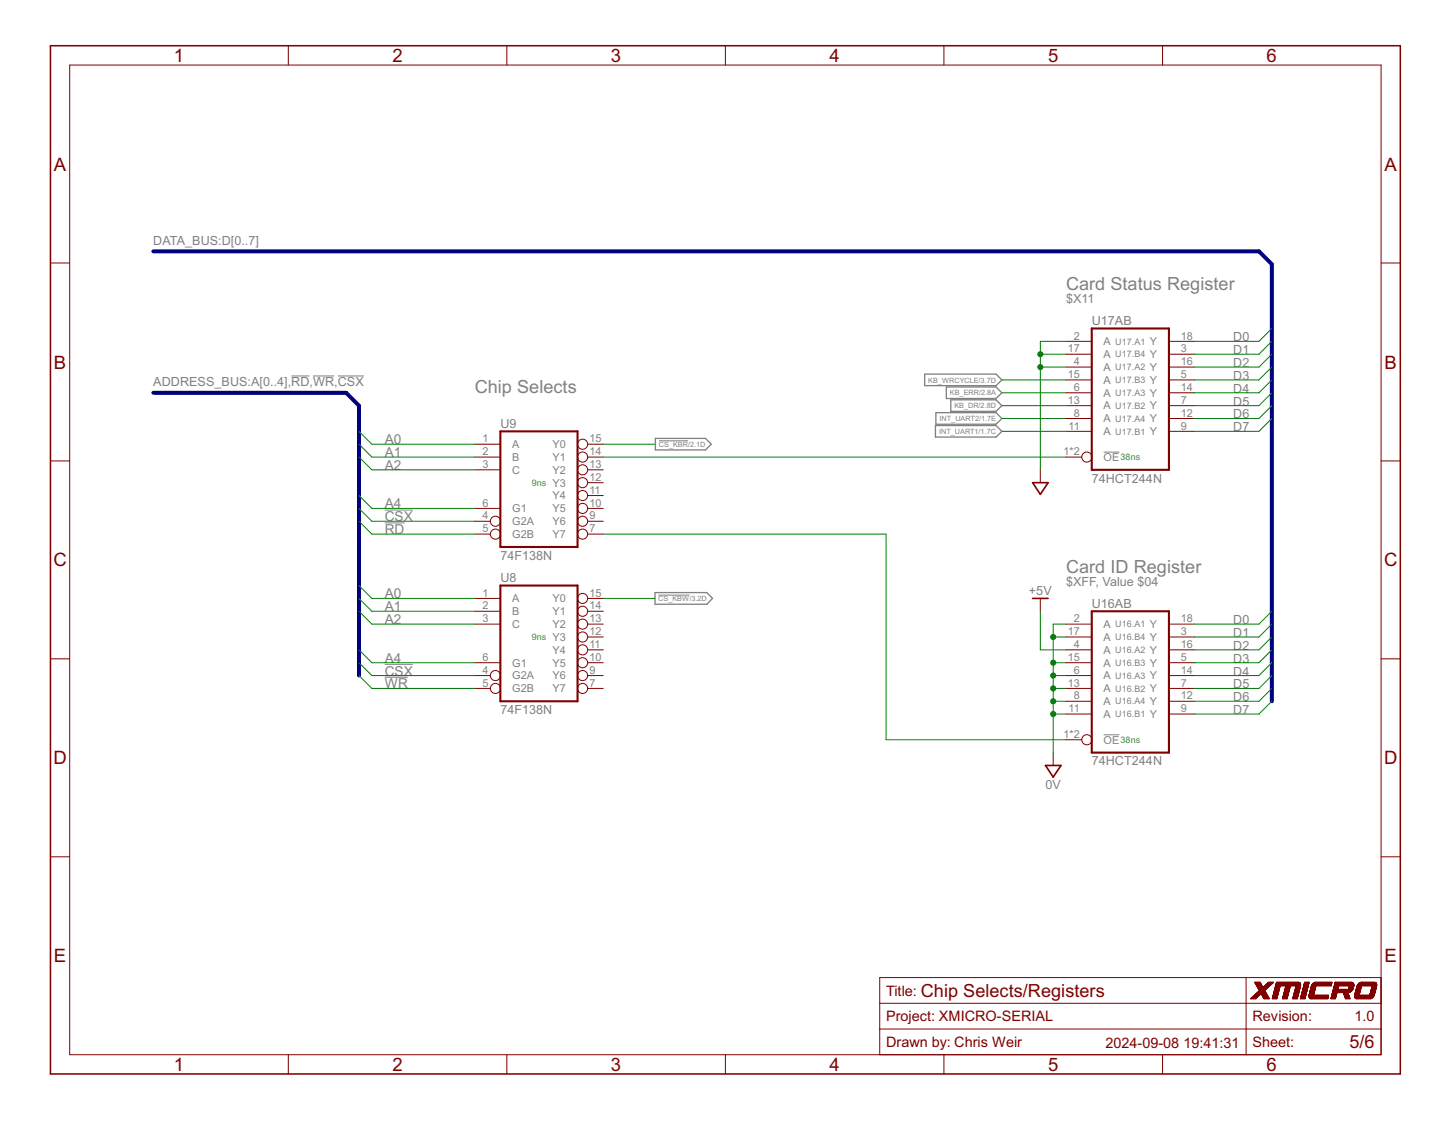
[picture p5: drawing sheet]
<svg xmlns="http://www.w3.org/2000/svg" width="279mm" height="216mm" viewBox="0 0 279 216" stroke-linecap="round" stroke-linejoin="round" font-family="sans-serif">
<path d="M56.1 72.4h3.5M60.3 72.4h4.1M65 72.4h5.1M74.1 98.2h5.4M126.9 84.9h5.6M212.5 87.1h3M74.1 100.7h3.8M126.8 114.6h6M74.1 130.4h4.4M74.1 128h5.4M212.5 141.5h3" fill="none" stroke="#808080" stroke-width=".19"/>
<path d="M178.1 72.1h13.7l1.1 1.1-1.1 1.1h-13.7zM180.2 79.5h11.6l1.1 1.1-1.1 1.1h-11.6zM182.2 74.5h9.6l1.1 1.1-1.1 1.2h-9.6zM183.1 77h8.7l1.1 1.1-1.1 1.1h-8.7zM126.2 84.4h9.6l1.1 1.2-1.1 1.1h-9.6zM180.1 82h11.7l1.1 1.1-1.1 1.1h-11.7zM126.1 114.1h10l1.1 1.2-1.1 1.1h-10z" fill="none" stroke="#808080" stroke-width=".25"/>
<path d="M210.2 63.3h14.9v27.2h-14.9zM96.4 83.1h14.8v22.2h-14.8zM96.4 112.8h14.8v22.3h-14.8zM210.2 117.7h14.9v27.2h-14.9z" fill="none" stroke="#800000" stroke-width=".4"/>
<g fill="none" stroke="#800000" stroke-width=".19">
<path d="M13.4 12.5h252.5v190.6h-252.5zM55.5 8.8v3.7M97.6 8.8v3.7M139.7 8.8v3.7M181.8 8.8v3.7M223.9 8.8v3.7M9.7 50.7h3.7M265.9 50.7h3.7M205.3 65.7h4.9M205.3 70.7h4.9M205.3 75.6h4.9M205.3 78.1h4.9"/>
<path d="M205.3 73.2h4.9M205.3 68.2h4.9M225.1 65.7h4.9M225.1 70.7h4.9M225.1 75.6h4.9M225.1 78.1h4.9M225.1 73.2h4.9M225.1 68.2h4.9M9.7 88.8h3.7M91.4 85.6h5M91.4 88h5M91.4 90.5h5"/>
<path d="M91.4 97.9h5M113.1 85.6h3.1M113.1 88h3.1M113.1 90.5h3.1M113.1 97.9h3.1M113.1 95.4h3.1M113.1 93h3.1M200.3 90.5v2.5M205.3 88h3M205.3 80.6h4.9M205.3 83.1h4.9M225.1 80.6h4.9"/>
<path d="M225.1 83.1h4.9M265.9 88.8h3.7M91.4 115.3h5M91.4 117.7h5M91.4 100.4h3M91.4 102.9h3M113.1 115.3h3.1M113.1 117.7h3.1M113.1 100.4h3.1M113.1 102.9h3.1M200.3 115.3v2.4M9.7 126.9h3.7"/>
<path d="M91.4 120.2h5M91.4 130.1h3M91.4 132.6h3M91.4 127.6h5M113.1 120.2h3.1M113.1 130.1h3.1M113.1 132.6h3.1M113.1 127.6h3.1M113.1 125.2h3.1M113.1 122.7h3.1M205.3 120.2h4.9M205.3 130.1h4.9"/>
<path d="M205.3 132.6h4.9M205.3 127.6h4.9M205.3 125.2h4.9M205.3 122.7h4.9M205.3 135.1h4.9M205.3 137.5h4.9M225.1 120.2h4.9M225.1 130.1h4.9M225.1 132.6h4.9M225.1 127.6h4.9M225.1 125.2h4.9M225.1 122.7h4.9"/>
<path d="M225.1 135.1h4.9M225.1 137.5h4.9M265.9 126.9h3.7M202.8 144.9v2.5M205.3 142.5h3M9.7 165h3.7M265.9 165h3.7M169.4 193.2h96.5M169.4 198.2h96.5M239.9 188.3v14.8M241.6 189.2h1.1M241.7 189.3h1"/>
<path d="M241.7 189.4h1M241.7 189.4h1.1M241.8 189.5h1M241.8 192.3h-.9M241.8 189.6h1M241.9 189.6h1M241.9 192.3h-1M241.9 189.7h1M241.9 192.2h-1M241.9 191.3h1.9M241.9 189.8h1.1M242 189.8h1"/>
<path d="M242 192.2h-1M242 191.3h1.8M242 189.9h1M242 192.1h-.9M242 189.9l1.1 .1M242.1 191.2h1.7M242.1 192.1h-1M242.1 190h1M242.1 191.2h1.6M242.1 190l1 .1M242.1 192h-.9M242.1 190.1h1"/>
<path d="M242.1 191.1h1.6M242.2 190.1h2M242.2 192h-1M242.2 190.2h1.9M242.2 191.9h-.9M242.2 191.1h1.5M242.2 190.3h1.8M242.3 191h1.3M242.3 191.9h-1M242.4 191.8l-1 .1M242.4 190.9h1.2M242.4 191.8h-1"/>
<path d="M242.4 191.7h-.9M242.5 191.7h-1M242.5 190.8h1M242.5 190.8l-1.7 1.6 1-.1M242.5 190.8l-.9-1.6h1l.6 1 1-1h1l-1.7 1.6 .9 1.5h-1l-.6-1-1 1.1M242.5 191.6l-.9 .1M242.6 191.6h-1M242.7 191.5l-1 .1M242.7 191.5h-1M242.8 191.4l-1 .1M242.8 191.4h-.9M242.9 191.4h1"/>
<path d="M242.9 191.4l1 .1M242.9 191.5h1M243 191.5h.9M243 191.6h1M243 191.7h1.1M243.1 191.7h1M243.1 191.8h1M243.1 191.8l1 .1M243.1 191.9h1.1M243.2 191.9h1M243.2 192h1M243.2 192.1h1.1"/>
<path d="M243.3 192.1h1M243.3 192.2h1M243.4 192.3h1M243.5 190.8h-1M243.6 190.7h-1.1M243.6 190.6h-1.2M243.7 190.6h-1.3M243.8 190.5h-1.4M243.8 191.3l-1.9 .1M243.9 190.4h-1.6M244 190.3l-1.7 .1M244.1 190.2h-1.9"/>
<path d="M244.2 190.1h-1M244.3 190l-1 .1M244.3 190h-.9M244.4 189.9l-1 .1M244.5 189.9h-1M244.5 189.8l-1 .1M244.6 189.8h-1M244.7 189.7h-1M244.8 189.6h-1M244.9 189.5h-1M245 189.4h-1M245 192.3h.9"/>
<path d="M245 192.2h.9M245 192.1h.9M245.1 192.1h.8M245.1 192h.8M245.1 192h.9M245.1 189.3h-1M245.1 191.9h.9M245.1 191.8h.9M245.1 189.3h-.9M245.2 191.7h.8M245.2 191.6h.8M245.2 189.2l-1 .1"/>
<path d="M245.2 191.5h.9M245.2 191.4h.9M245.3 191.3h.8M245.3 191.2h.8M245.3 191.2h.9M245.3 191.1h.9M245.3 191h.9M245.4 190.9h.8M245.4 190.8h.9M245.4 190.7h.9M245.4 190.6h.9M245.5 190.5h.8"/>
<path d="M245.5 190.4h.9M245.5 190.3h.9M245.5 190.2h.9M245.6 190.2h.8M245.6 190.1h.8M245.6 190h.9M245.6 189.9h.9M245.6 189.8h4.8M245.7 189.8h4.7M245.7 189.7h4.7M245.7 189.6h4.7M245.7 189.5h4.7"/>
<path d="M245.7 189.4h4.7M245.8 189.3h4.5M245.8 189.2l4.4 .1M245.9 192.2h-.9M246 191.9h-.9M246 191.8l-.9 .1M246.1 191.6h-.9M246.1 191.5h-.9M246.1 191.4l-.9 .1M246.1 191.3l-.9 .1M246.2 191.1h-.9M246.2 191h-.9"/>
<path d="M246.3 190.9h-.9M246.3 190.8h-.9M246.3 190.5h-.9M246.4 190.4l-.9 .1M246.5 190l-.9 .1M246.5 189.9l-.9 .1M247 192.3h.8M247 192.2h.9M247 192.1h.9M247 192h.9M247.1 192h.8M247.1 191.9h.8"/>
<path d="M247.1 191.8h.9M247.1 191.7h.9M247.1 191.6h.9M247.2 191.6h.8M247.2 191.5h.9M247.2 191.4h.9M247.2 191.3h.9M247.2 191.2h.9M247.3 191.2h.8M247.3 191.1h.9M247.3 190.9h.9M247.4 190.8h.8"/>
<path d="M247.4 190.7h.8M247.4 190.7h.9M247.4 190.6h.9M247.4 190.5h.9M247.5 190.4h.8M247.5 190.3h.9M247.5 190.2h.9M247.5 190.1h.9M247.6 190h.8M247.6 189.9l-.6 2.5h.8l.7-2.5M247.6 189.9h.9M247.9 192.2h-.9"/>
<path d="M247.9 191.9h-.8M248 191.8l-.9 .1M248.1 191.4l-.9 .1M248.1 191.3l-.9 .1M248.2 191.1h-.9M248.2 191h-.9M248.2 190.9l-.9 .1M248.2 190.9h-.8M248.2 190.8h-.8M248.3 190.5h-.9M248.3 190.4l-.8 .1M248.3 190.4h-.8"/>
<path d="M248.4 190.3h-.9M248.4 190l-.8 .1M248.5 189.9l-.9 .1M248.9 192.3h.9M249 192.2h.8M249 192.1h.9M249 192h.9M249 191.9h.9M249.1 191.8h.8M249.1 191.7h.9M249.1 191.6h.9M249.2 191.5h.8"/>
<path d="M249.2 191.3h.8M249.2 191.3h.9M249.2 191.2h.9M249.3 191.1h.8M249.3 191h.8M249.3 190.9h.9M249.4 190.7h.8M249.4 190.6h.8M249.4 190.5h.9M249.4 190.4h.9M249.5 190.3h.8M249.5 190.1h.9"/>
<path d="M249.5 190h.9M249.6 190h.8M249.6 189.9h.8M249.6 189.9l-.7 2.5h.9l.6-2.4M249.8 192.3h-.9M249.8 192.2h-.8M249.9 192h-.9M249.9 191.8h-.8M250 191.7h-.9M250 191.6l-.9 .1M250 191.4h-.8M250.1 189.2l.1 .1"/>
<path d="M250.1 191.2l-.9 .1M250.1 191.2h-.9M250.1 189.2h-4.3l-.8 3.2h.9l.6-2.5M250.2 190.9h-.9M250.2 190.8h-.9M250.2 190.7h-.8M250.2 189.3h.1M250.3 190.6h-.9M250.3 190.4h-.9M250.3 190.3l-.9 .1M250.3 189.3l.1 .1M250.3 190.2l-.8 .1"/>
<path d="M250.4 190.2h-.9M250.4 190.1h-.9M250.4 189.4v.1M250.4 192.3h.9M250.4 189.9h-.8M250.4 189.8l-4.8 .1M250.4 189.5v.1M250.4 192.2h.9M250.4 189.6v.2M250.4 189.8v.2M250.5 192.1h.8M250.5 192h.9"/>
<path d="M250.5 191.9h.9M250.5 191.8h.9M250.6 191.7h.8M250.6 191.6h.9M250.6 191.5h.9M250.7 191.4h.8M250.7 191.2h.8M250.7 191.2h.9M250.7 191.1h.9M250.7 191h.9M250.8 190.9h.8M250.8 190.9h.9"/>
<path d="M250.8 190.8h.9M250.8 190.7h.9M250.9 190.5h.8M250.9 190.5h.9M250.9 190.4h.9M250.9 190.3h.9M251 190.2h.8M251 190.1h.8M251 190h.9M251.1 189.8h.8M251.1 189.7h.8M251.1 189.6h.9"/>
<path d="M251.1 189.5h.9M251.2 189.4h.8M251.2 189.3h.9M251.2 189.2h.9M251.2 189.2h.9l-.8 3.1h-.9zM251.3 192.1h-.8M251.4 192h-.9M251.4 191.9h-.9M251.5 191.6h-.9M251.5 191.5l-.9 .1M251.5 191.5h-.9M251.5 191.3h-.8"/>
<path d="M251.6 191.1h-.9M251.6 190.9l-.8 .1M251.7 190.7h-.9M251.7 190.6h-.9M251.7 190.6h-.8M251.8 190.5h-.9M251.8 190.2h-.8M251.8 190.1l-.8 .1M251.9 190.1h-.9M251.9 190h-.9M251.9 189.9h-.9M252 189.7h-.9"/>
<path d="M252 189.6h-.9M252.1 191.9h3.7M252.1 191.8h3.7M252.1 191.9v.3M252.1 191.8v.1M252.1 191.7h3.7l-.1 .6h-3.4M252.1 192h3.6M252.1 192h3.7M252.1 191.7h3.7M252.1 191.6h.8M252.1 191.7v.1M252.1 192.1h3.6"/>
<path d="M252.1 191.5h.9M252.1 191.5v.2M252.1 191.4h.9M252.1 192.2h3.6M252.1 191.3h.9M252.1 192.2l.1 .1M252.2 191.3h.8M252.2 192.2h3.5M252.2 191.2h.8M252.2 191.1h.9M252.2 192.3h.1M252.2 192.3h3.5"/>
<path d="M252.2 191h.9M252.2 190.9h.9M252.3 192.3h3.4M252.3 190.9h.8M252.3 190.8h.9M252.3 190.7h.9M252.3 190.6h.9M252.3 192.3l.1 .1M252.3 190.5h.9M252.4 190.5h.8M252.4 190.4h.9M252.4 190.3h.9"/>
<path d="M252.4 190.2h.9M252.5 190.1h.8M252.5 190h.8M252.5 190h.9M252.5 189.9h.9M252.5 190l-.4 1.5M252.5 189.8v.2M252.6 189.8h3.7M252.6 189.7h3.7M252.6 189.7l-.1 .1M252.7 189.6h3.7M252.7 189.5h3.7"/>
<path d="M252.7 189.5l-.1 .2M252.8 189.4h3.6M252.9 189.3h3.5M253 191.6h-.9M253 191.5h-.9M253 189.3h3.5M253 191.2l-.8 .1M253.1 191.2h-.9M253.1 189.3h3.4M253.2 189.2h3.3l-.2 .7h-3.8M253.2 190.8h-.9M253.2 190.7h-.9"/>
<path d="M253.2 190.6h-.9M253.2 189.2l-.5 .3M253.3 190.4h-.9M253.3 190.3l-.9 .1M253.3 190.2l-.9 .1M253.3 190.1h-.8M253.4 189.9l-.5 1.8M255.8 191.9h-3.7M255.8 191.8l-3.7 .1M256.3 192.3h.9M256.3 192.1h.9M256.3 192h.9"/>
<path d="M256.4 189.7h-3.8M256.4 191.9h.8M256.4 191.9h.9M256.4 189.5h-3.6M256.4 191.8h.9M256.4 189.4h-3.5M256.5 191.7h.8M256.5 191.6h.8M256.5 191.5h.9M256.5 191.4h.9M256.5 191.3h.9M256.6 191.2h.8"/>
<path d="M256.7 190.7h3.7M256.8 190.5h3.7M256.8 190.5h.8M256.8 190.4h.8M256.8 190.4h.9M256.8 190.3h.9M256.8 190.2h.9M256.9 190.1h.8M256.9 190h.8M256.9 189.9h.9M256.9 189.8h3.8M257 189.7h3.7"/>
<path d="M257 189.6h3.7M257 189.5h3.7M257 189.5h3.6M257 189.4h3.6M257.1 189.3h3.4M257.1 189.2h3.2M257.1 189.2l3.3 .1M257.1 189.2l-.8 3.1h.8l.4-1.1M257.1 189.2l.7 .7-.2 .6M257.2 192.3h-.9M257.2 192.2h-.9M257.2 192.1h-.9"/>
<path d="M257.2 192h-.8M257.3 191.8h-.9M257.3 191.7h-.9M257.3 191.6l-.8 .1M257.3 191.6h-.8M257.4 191.5h-.9M257.4 191.2l-.8 .1M257.7 190.2l-.9 .1M257.7 190.1l-.8 .1M257.7 190l-.8 .1M257.8 189.9h-.9M258.7 191.2h.9"/>
<path d="M258.7 191.2h.8M258.7 191.3h.9M258.7 191.3l.9 .1M258.8 191.4h.8M258.8 191.5h.9M258.8 191.6h.9M258.8 191.6l.9 .1M258.9 191.7h.8M258.9 191.8h.9M258.9 191.9h.9M259 192h.8M259 191.9h.8"/>
<path d="M259 192.1h.9M259 192.2h.9M259.1 192.3h.8M259.1 192.2h.8M259.7 190.4h.9M259.7 191.2h-3.1M259.7 190.3h.9M259.8 190.2h.8M259.8 190.1h.8M259.8 189.9h.9M259.8 189.9l-.1 .6M259.9 191.1l-.4 .1 .5 1.2-.9-.1-.4-1.1"/>
<path d="M259.9 191.1h-3.3M260 191.1h-3.4M260.1 191h-3.5M260.2 190.9l-3.6 .1M260.2 190.9l-.3 .2M260.2 190.9h-3.6M260.2 190.9h-3.5M260.3 190.8h-3.6M260.3 189.2l.2 .1M260.3 190.8l-.1 .1M260.4 190.7h-3.7M260.4 190.6h-3.7"/>
<path d="M260.5 189.3l.1 .2M260.5 190.6h-3.8M260.5 190.5l-.2 .3M260.5 190.5h-.8M260.5 190.4l-.8 .1M260.5 190.5h.1M260.6 190.4h-.9M260.6 190.4l-.1 .1M260.6 190.2l-.9 .1M260.6 189.5h.1M260.7 190h-.9M260.7 189.9l-.1 .5"/>
<path d="M260.7 189.9h-.9M260.7 189.8l-3.8 .1M260.7 189.8h-3.8M260.7 189.5v.3M260.7 189.8v.1M260.9 191.8h3.7M260.9 191.7h3.7M260.9 191.6h.8M260.9 191.7v.3M260.9 192v.1M260.9 192.1h3.5M260.9 191.5h.8"/>
<path d="M260.9 191.6v.1M260.9 192.1v.1M260.9 191.4h.9M260.9 192.2h.1M261 192.2h3.2M261 191.2h.8M261 192.2v.1M261 191.1h.9M261 192.3h3.1M261 192.3h.1M261 191h.9M261 190.9h.9"/>
<path d="M261.1 190.8h.8M261.1 192.3l.1 .1M261.1 190.7h.9M261.1 190.6h.9M261.2 192.3h2.7M261.2 190.5h.8M261.2 190.4h.8M261.2 190.3h.9M261.2 190.2h.9M261.3 190.1h.8M261.3 190h.8M261.3 190l-.4 1.6"/>
<path d="M261.3 189.9h.8M261.3 189.9h.9M261.4 189.8h3.7M261.4 189.8l-.1 .2M261.5 189.6h3.6M261.5 189.6l-.1 .2M261.6 189.5l-.1 .1M261.6 189.4h3.4M261.7 189.4h3.3M261.7 189.3h3.3M261.7 191.5l-.8 .1M261.7 189.3l-.1 .2"/>
<path d="M261.8 191.4l-.9 .1M261.8 189.3h3.1M261.8 191.3h-.9M261.8 191.2h-.8M261.9 189.3h3M261.9 189.3h-.2M261.9 191.1h-.9M261.9 191h-.9M261.9 190.8h-.8M262 189.2h2.8M262 189.2l-.1 .1M262 190.6h-.9"/>
<path d="M262 190.5h-.8M262 190.4h-.8M262.1 190.3l-.9 .1M262.1 190.2l-.9 .1M262.1 190.1h-.8M262.1 189.2h-.1M262.2 189.2v.7l-.5 1.8M263.8 191.6h.8M263.8 191.5h.8M263.8 191.5h.9M263.8 191.4h.9M263.8 191.3h.9"/>
<path d="M263.9 191.3h.8M263.9 191.2h.9M263.9 191.1h.9M263.9 191h.9M264 190.9h.8M264 190.8h.8M264 190.8h.9M264 190.7h.9M264 190.6h.9M264.1 190.5h.8M264.1 192.3l-.2 .1M264.1 190.4h.9"/>
<path d="M264.1 190.3h.9M264.2 190.2h.8M264.2 190.1h.8M264.2 190h.8M264.2 190h.9M264.2 189.9h.9M264.2 189.9l-.4 1.8M264.3 192.2h-3.4M264.3 192.2l-.2 .1M264.3 192.1h-3.4M264.4 192h-3.5M264.5 192h-3.6"/>
<path d="M264.5 191.9h-3.6M264.5 191.8l-3.6 .1M264.6 191.7l-.3 .5M264.6 191.6l-.8 .1M264.6 191.6v.1M264.7 191.4l-.9 .1M264.7 189.2h.2M264.7 191.3h-.9M264.8 191.2h-.9M264.8 191.1h-.9M264.8 190.9l-.9 .1M264.9 189.2v.1"/>
<path d="M264.9 190.7h-.9M264.9 190.6h-.9M264.9 189.3l.1 .1M265 190.2h-.9M265 189.4h.1M265 190.1l-.8 .1M265 190.1h-.8M265 189.5h-3.4M265 189.4l.1 .3M265.1 189.5h-3.6M265.1 189.9l-.5 1.7M265.1 189.8l-3.8 .1"/>
<path d="M265.1 189.7h-3.7M265.1 189.8v.1M265.1 189.7v.1M265.9 188.3h-96.5v14.8M55.5 203.1v3.7M97.6 203.1v3.7M139.7 203.1v3.7M181.8 203.1v3.7M223.9 203.1v3.7"/>
<circle cx="112.2" cy="97.9" r=".97"/>
<circle cx="112.2" cy="95.4" r=".97"/>
<circle cx="112.2" cy="93" r=".97"/>
<circle cx="112.2" cy="88" r=".97"/>
<circle cx="112.2" cy="90.5" r=".97"/>
<circle cx="112.2" cy="85.6" r=".97"/>
<circle cx="209.3" cy="88" r=".97"/>
<circle cx="95.4" cy="102.9" r=".97"/>
<circle cx="95.4" cy="100.4" r=".97"/>
<circle cx="112.2" cy="115.3" r=".97"/>
<circle cx="112.2" cy="102.9" r=".97"/>
<circle cx="112.2" cy="100.4" r=".97"/>
<circle cx="112.2" cy="117.7" r=".97"/>
<circle cx="95.4" cy="130.1" r=".97"/>
<circle cx="95.4" cy="132.6" r=".97"/>
<circle cx="112.2" cy="122.7" r=".97"/>
<circle cx="112.2" cy="127.6" r=".97"/>
<circle cx="112.2" cy="130.1" r=".97"/>
<circle cx="112.2" cy="125.2" r=".97"/>
<circle cx="112.2" cy="132.6" r=".97"/>
<circle cx="112.2" cy="120.2" r=".97"/>
<circle cx="209.3" cy="142.5" r=".97"/>
</g>
<path d="M198.8 93h3l-1.5 2.2zM198.8 115.3h3M201.3 147.4h3l-1.5 2.3z" fill="none" stroke="#800000" stroke-width=".32"/>
<path d="M9.7 8.8h259.9v198h-259.9z" fill="none" stroke="#800000" stroke-width=".3"/>
<path d="M29.5 48.4h212.9l2.5 2.5v84.2M29.5 75.6h37.2l2.4 2.5v52" fill="none" stroke="#000080" stroke-width=".76"/>
<g fill="none" stroke="#008000" stroke-width=".19">
<path d="M192.9 78.1h12.4M192.9 75.6h12.4M192.9 73.2h12.4M200.3 70.7h5M200.3 68.2h5M205.3 65.7h-5v24.8M244.9 78.1l-2.5 2.5h-12.4M244.9 75.6l-2.5 2.5h-12.4M244.9 73.2l-2.5 2.4h-12.4M244.9 70.7l-2.5 2.5h-12.4M244.9 68.2l-2.5 2.5h-12.4M244.9 65.7l-2.5 2.5h-12.4"/>
<path d="M244.9 63.3l-2.5 2.4h-12.4M69.1 88l2.5 2.5h19.8M69.1 85.6l2.5 2.4h19.8M69.1 83.1l2.5 2.5h19.8M69.1 97.9l2.5 2.5h19.8M69.1 95.4l2.5 2.5h19.8M116.2 88h89.1M116.2 85.6h9.9M192.9 83.1h12.4M192.9 80.6h12.4M244.9 80.6l-2.5 2.5h-12.4M69.1 117.7l2.5 2.5h19.8"/>
<path d="M69.1 115.3l2.5 2.4h19.8M69.1 112.8l2.5 2.5h19.8M69.1 100.4l2.5 2.5h19.8M116.2 115.3h9.9M116.2 102.9h54.4v39.6h34.7M200.3 117.7v7.5h5M244.9 117.7l-2.5 2.5h-12.4M69.1 130.1l2.5 2.5h19.8M69.1 127.6l2.5 2.5h19.8M69.1 125.2l2.5 2.4h19.8M202.8 137.5h2.5M202.8 135.1h2.5"/>
<path d="M202.8 132.6h2.5M202.8 130.1h2.5M202.8 127.6h2.5M202.8 122.7h2.5M205.3 120.2h-2.5v24.7M244.9 135.1l-2.5 2.4h-12.4M244.9 132.6l-2.5 2.5h-12.4M244.9 130.1l-2.5 2.5h-12.4M244.9 127.6l-2.5 2.5h-12.4M244.9 125.2l-2.5 2.4h-12.4M244.9 122.7l-2.5 2.5h-12.4M244.9 120.2l-2.5 2.5h-12.4"/>
</g>
<g fill="#008000" stroke="#008000" stroke-width=".19">
<circle cx="200.3" cy="70.7" r=".49"/>
<circle cx="200.3" cy="68.2" r=".49"/>
<circle cx="202.8" cy="137.5" r=".49"/>
<circle cx="202.8" cy="135.1" r=".49"/>
<circle cx="202.8" cy="132.6" r=".49"/>
<circle cx="202.8" cy="130.1" r=".49"/>
<circle cx="202.8" cy="127.6" r=".49"/>
<circle cx="202.8" cy="122.7" r=".49"/>
</g>
<g font-size="4" fill="#800000">
<text x="33.5" y="11.9">1</text>
<text x="75.6" y="11.9">2</text>
<text x="117.6" y="11.9">3</text>
<text x="159.7" y="11.9">4</text>
<text x="201.8" y="11.9">5</text>
<text x="243.9" y="11.9">6</text>
<text x="10.4" y="32.9">A</text>
<text x="266.6" y="32.9">A</text>
<text x="10.4" y="71">B</text>
<text x="266.6" y="71">B</text>
<text x="10.3" y="109.1">C</text>
<text x="266.5" y="109.1">C</text>
<text x="10.3" y="147.2">D</text>
<text x="266.5" y="147.2">D</text>
<text x="10.4" y="185.3">E</text>
<text x="266.6" y="185.3">E</text>
<text x="33.5" y="206.3">1</text>
<text x="75.6" y="206.3">2</text>
<text x="117.6" y="206.3">3</text>
<text x="159.7" y="206.3">4</text>
<text x="201.8" y="206.3">5</text>
<text x="243.9" y="206.3">6</text>
</g>
<g font-size="3.9" fill="#808080">
<text x="205.3" y="55.8">Card Status Register</text>
<text x="91.4" y="75.6">Chip Selects</text>
<text x="205.3" y="110.3">Card ID Register</text>
</g>
<g font-size="3.9" fill="#800000">
<text x="177.3" y="192">Chip Selects/Registers</text>
<text x="259.8" y="201.9">5/6</text>
</g>
<g font-size="3.1" fill="#800000">
<text x="170.6" y="191.7">Title:</text>
<text x="170.6" y="196.7">Project: XMICRO-SERIAL</text>
<text x="241.2" y="196.7">Revision:</text>
<text x="260.8" y="196.7">1.0</text>
<text x="170.6" y="201.6">Drawn by: Chris Weir</text>
<text x="212.9" y="201.9">2024-09-08</text>
<text x="227.9" y="201.9">19:41:31</text>
<text x="241.2" y="201.6">Sheet:</text>
</g>
<g font-size="2.9" fill="#808080">
<text x="74.1" y="88">A1</text>
<text x="74.1" y="85.5">A0</text>
<text x="74.1" y="90.5">A2</text>
<text x="74.1" y="100.4">CSX</text>
<text x="74.1" y="97.9">A4</text>
<text x="74.1" y="102.9">RD</text>
<text x="74.1" y="117.7">A1</text>
<text x="74.1" y="115.3">A0</text>
<text x="74.1" y="120.2">A2</text>
<text x="74.1" y="130.1">CSX</text>
<text x="74.1" y="127.6">A4</text>
<text x="74.1" y="132.6">WR</text>
</g>
<g font-size="2.7" fill="#808080">
<text x="29.5" y="47.2">DATA_BUS:D[0..7]</text>
<text x="205.3" y="58.3">$X11</text>
<text x="210.2" y="62.6">U17AB</text>
<text x="237.5" y="65.7">D0</text>
<text x="237.5" y="70.7">D2</text>
<text x="237.5" y="68.2">D1</text>
<text x="29.5" y="74.4">ADDRESS_BUS:A[0..4],RD,WR,CSX</text>
<text x="237.5" y="75.6">D4</text>
<text x="237.5" y="73.2">D3</text>
<text x="96.4" y="82.5">U9</text>
<text x="237.5" y="83.1">D7</text>
<text x="237.5" y="80.6">D6</text>
<text x="237.5" y="78.1">D5</text>
<text x="210.2" y="93">74HCT244N</text>
<text x="96.4" y="107.8">74F138N</text>
<text x="96.4" y="112.2">U8</text>
<text x="205.3" y="112.8">$XFF, Value $04</text>
<text x="198.1" y="114.5">+5V</text>
<text x="210.2" y="117.1">U16AB</text>
<text x="237.5" y="125.2">D2</text>
<text x="237.5" y="122.7">D1</text>
<text x="237.5" y="120.2">D0</text>
<text x="237.5" y="130.1">D4</text>
<text x="237.5" y="127.6">D3</text>
<text x="96.4" y="137.5">74F138N</text>
<text x="237.5" y="137.5">D7</text>
<text x="237.5" y="135.1">D6</text>
<text x="237.5" y="132.6">D5</text>
<text x="210.2" y="147.4">74HCT244N</text>
<text x="201.3" y="151.9">0V</text>
</g>
<g font-size="2.3" fill="#808080">
<text x="206.8" y="65.4">2</text>
<text x="227.4" y="65.4">18</text>
<text x="205.6" y="67.9">17</text>
<text x="206.8" y="70.3">4</text>
<text x="212.5" y="66.5">A</text>
<text x="212.5" y="71.4">A</text>
<text x="212.5" y="69">A</text>
<text x="221.4" y="66.5">Y</text>
<text x="221.4" y="71.4">Y</text>
<text x="221.4" y="69">Y</text>
<text x="227.4" y="70.3">16</text>
<text x="227.4" y="67.9">3</text>
<text x="205.6" y="77.8">13</text>
<text x="205.6" y="72.8">15</text>
<text x="206.8" y="75.3">6</text>
<text x="212.5" y="76.4">A</text>
<text x="212.5" y="73.9">A</text>
<text x="221.4" y="76.4">Y</text>
<text x="221.4" y="73.9">Y</text>
<text x="227.4" y="75.3">14</text>
<text x="227.4" y="77.8">7</text>
<text x="227.4" y="72.8">5</text>
<text x="205.8" y="82.7">11</text>
<text x="206.8" y="80.2">8</text>
<text x="212.5" y="81.3">A</text>
<text x="212.5" y="83.8">A</text>
<text x="212.5" y="78.9">A</text>
<text x="221.4" y="81.3">Y</text>
<text x="221.4" y="83.8">Y</text>
<text x="221.4" y="78.9">Y</text>
<text x="227.4" y="80.2">12</text>
<text x="227.4" y="82.7">9</text>
<text x="92.9" y="85.2">1</text>
<text x="92.9" y="87.7">2</text>
<text x="98.6" y="86.3">A</text>
<text x="98.6" y="88.8">B</text>
<text x="106.4" y="88.8">Y1</text>
<text x="106.4" y="86.3">Y0</text>
<text x="113.5" y="87.7">14</text>
<text x="113.5" y="85.2">15</text>
<text x="204.8" y="87.7">1*2</text>
<text x="212.5" y="88.8">OE</text>
<text x="92.9" y="90.2">3</text>
<text x="98.6" y="91.2">C</text>
<text x="106.4" y="93.7">Y3</text>
<text x="106.4" y="91.2">Y2</text>
<text x="113.5" y="95.1">11</text>
<text x="113.5" y="92.6">12</text>
<text x="113.5" y="90.2">13</text>
<text x="92.9" y="100.1">4</text>
<text x="92.9" y="97.6">6</text>
<text x="98.6" y="101.1">G2A</text>
<text x="98.6" y="98.7">G1</text>
<text x="106.4" y="101.1">Y6</text>
<text x="106.4" y="98.7">Y5</text>
<text x="106.4" y="96.2">Y4</text>
<text x="113.5" y="100.1">9</text>
<text x="113.5" y="97.6">10</text>
<text x="92.9" y="102.5">5</text>
<text x="98.6" y="103.6">G2B</text>
<text x="106.4" y="103.6">Y7</text>
<text x="113.5" y="102.5">7</text>
<text x="92.9" y="114.9">1</text>
<text x="92.9" y="117.4">2</text>
<text x="92.9" y="119.9">3</text>
<text x="98.6" y="116">A</text>
<text x="98.6" y="118.5">B</text>
<text x="106.4" y="118.5">Y1</text>
<text x="106.4" y="116">Y0</text>
<text x="113.5" y="119.9">13</text>
<text x="113.5" y="117.4">14</text>
<text x="113.5" y="114.9">15</text>
<text x="206.8" y="119.9">2</text>
<text x="227.4" y="119.9">18</text>
<text x="98.6" y="120.9">C</text>
<text x="106.4" y="125.9">Y4</text>
<text x="106.4" y="123.4">Y3</text>
<text x="106.4" y="120.9">Y2</text>
<text x="113.5" y="124.8">11</text>
<text x="113.5" y="122.3">12</text>
<text x="205.6" y="122.3">17</text>
<text x="206.8" y="124.8">4</text>
<text x="212.5" y="120.9">A</text>
<text x="212.5" y="125.9">A</text>
<text x="212.5" y="123.4">A</text>
<text x="221.4" y="120.9">Y</text>
<text x="221.4" y="125.9">Y</text>
<text x="221.4" y="123.4">Y</text>
<text x="227.4" y="124.8">16</text>
<text x="227.4" y="122.3">3</text>
<text x="92.9" y="129.8">4</text>
<text x="92.9" y="127.3">6</text>
<text x="98.6" y="130.8">G2A</text>
<text x="98.6" y="128.4">G1</text>
<text x="106.4" y="130.8">Y6</text>
<text x="106.4" y="128.4">Y5</text>
<text x="113.5" y="129.8">9</text>
<text x="113.5" y="127.3">10</text>
<text x="205.6" y="127.3">15</text>
<text x="206.8" y="129.8">6</text>
<text x="212.5" y="130.8">A</text>
<text x="212.5" y="128.4">A</text>
<text x="221.4" y="130.8">Y</text>
<text x="221.4" y="128.4">Y</text>
<text x="227.4" y="129.8">14</text>
<text x="227.4" y="127.3">5</text>
<text x="92.9" y="132.2">5</text>
<text x="98.6" y="133.3">G2B</text>
<text x="106.4" y="133.3">Y7</text>
<text x="113.5" y="132.2">7</text>
<text x="205.6" y="132.2">13</text>
<text x="205.8" y="137.2">11</text>
<text x="206.8" y="134.7">8</text>
<text x="212.5" y="135.8">A</text>
<text x="212.5" y="133.3">A</text>
<text x="221.4" y="135.8">Y</text>
<text x="221.4" y="133.3">Y</text>
<text x="227.4" y="134.7">12</text>
<text x="227.4" y="137.2">9</text>
<text x="227.4" y="132.2">7</text>
<text x="204.8" y="142.1">1*2</text>
<text x="212.5" y="138.3">A</text>
<text x="212.5" y="143.2">OE</text>
<text x="221.4" y="138.3">Y</text>
</g>
<g font-size="1.9" fill="#808080">
<text x="214.8" y="66.4">U17.A1</text>
<text x="214.8" y="71.3">U17.A2</text>
<text x="214.8" y="68.8">U17.B4</text>
<text x="214.8" y="76.3">U17.A3</text>
<text x="214.8" y="73.8">U17.B3</text>
<text x="214.8" y="81.2">U17.A4</text>
<text x="214.8" y="83.7">U17.B1</text>
<text x="214.8" y="78.7">U17.B2</text>
<text x="214.8" y="120.8">U16.A1</text>
<text x="214.8" y="125.8">U16.A2</text>
<text x="214.8" y="123.3">U16.B4</text>
<text x="214.8" y="130.7">U16.A3</text>
<text x="214.8" y="128.2">U16.B3</text>
<text x="214.8" y="135.7">U16.A4</text>
<text x="214.8" y="133.2">U16.B2</text>
<text x="214.8" y="138.1">U16.B1</text>
</g>
<g font-size="1.9" fill="#008080">
<text x="215.8" y="88.6">38ns</text>
<text x="102.4" y="93.6">9ns</text>
<text x="102.4" y="123.3">9ns</text>
<text x="215.8" y="143.1">38ns</text>
</g>
<g font-size="1.6" fill="#808080">
<text x="178.8" y="73.7">KB_WRCYCLE/3.7D</text>
<text x="182.9" y="76.1">KB_ERR/2.8A</text>
<text x="180.8" y="83.6">INT_UART1/1.7C</text>
<text x="180.9" y="81.1">INT_UART2/1.7E</text>
<text x="183.8" y="78.6">KB_DR/2.8D</text>
<text x="126.9" y="86">CS_KBR/2.1D</text>
<text x="126.8" y="115.8">CS_KBW/3.2D</text>
</g>
</svg>
